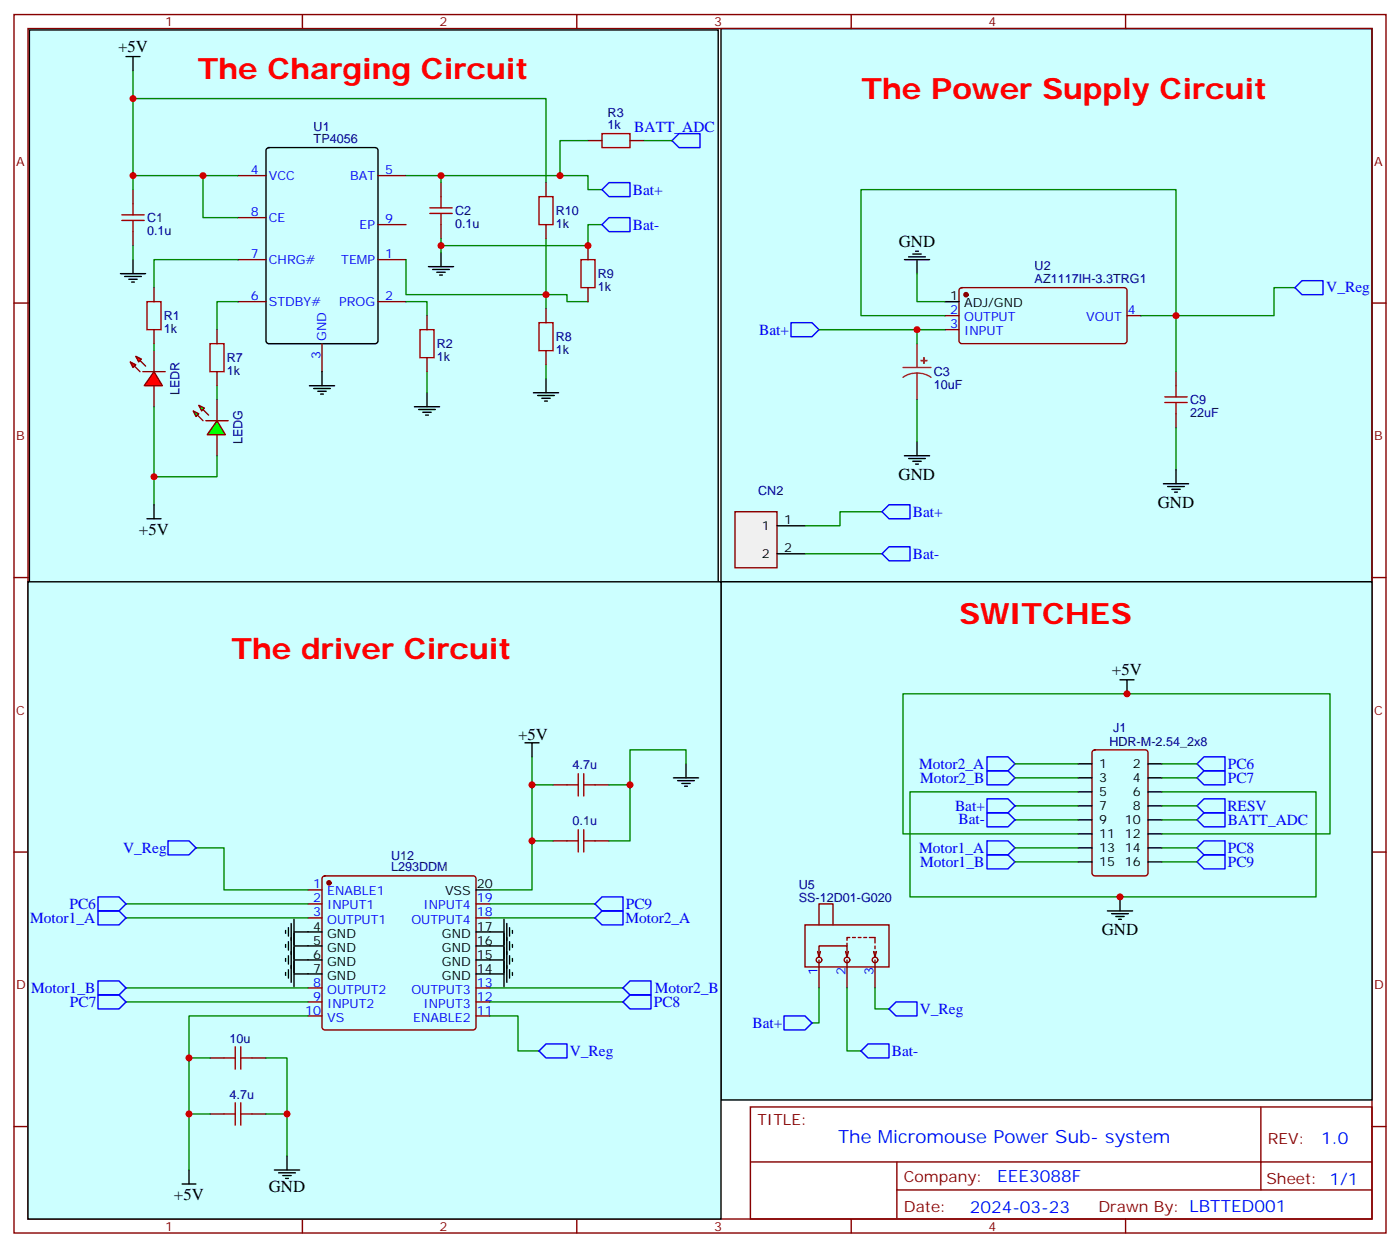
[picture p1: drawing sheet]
<svg xmlns="http://www.w3.org/2000/svg" width="353mm" height="314mm" viewBox="0 0 353 314" stroke-linecap="round" stroke-linejoin="round" font-family="sans-serif">
<path d="M181.7 7.2h164v139.3h-164z" fill="#cff" stroke="#000" stroke-width=".35"/>
<g fill="none" stroke="#870000" stroke-width=".35">
<path d="M3.5 3.7h345.7v306.9h-345.7zM7.1 7.2h338.6v299.9h-338.6zM76.2 3.7v3.5M145.3 3.7v3.5M214.5 3.7v3.5M283.6 3.7v3.5M3.5 76.3h3.6M345.7 76.3h3.5M3.5 145.5h3.6M345.7 145.5h3.5M3.5 214.6h3.6M345.7 214.6h3.5"/>
<path d="M189.1 278.8h156.6v28.3h-156.6zM317.7 278.9v20.8M3.5 283.8h3.6M189.1 292.7h156.5M226 299.7h119.6M226 292.7v14.1M345.7 283.8h3.5M76.2 307.1v3.5M145.3 307.1v3.5M214.5 307.1v3.5M283.6 307.1v3.5"/>
</g>
<path d="M7.4 7.5h173.6v139.4h-173.6z" fill="#cff" stroke="#000" stroke-width=".35"/>
<path d="M67.3 37.4l.4-.2h26.8a.71 .71 0 0 1 .7 .7v48.2l-.7 .5h-26.8l-.5-.3-.2-.4v-48z" fill="none" stroke="#000" stroke-width=".35"/>
<path d="M60 44.2h7M60 54.8h7M95.2 44.2h7.1M95.2 56.6h7.1M60 65.4h7M60 76h7M95.2 65.4h7.1M95.2 76h7.1M81.1 86.6v7" fill="none" stroke="#870000" stroke-width=".35"/>
<g fill="#f00" stroke="#870000" stroke-width=".35">
<path d="M38.8 93.6l2.1 3.6h-4.6z"/>
<path d="M36 93.6h5.6z"/>
</g>
<g fill="#870000" stroke="#870000" stroke-width=".35">
<path d="M33.9 92.2l1.4 1.4z"/>
<path d="M35.3 90.8l1.4 1.4z"/>
</g>
<g fill="#f00" stroke="#870000" stroke-width=".35">
<path d="M32.8 91.2l1.4 .7-.7 .7z"/>
<path d="M34.2 89.7l1.4 .8-.7 .7z"/>
</g>
<path d="M38.8 88.3v5.3M38.8 97.2v5.2M54.7 100.7v5.3M54.7 109.5v5.3" fill="none" stroke="#870000" stroke-width=".35"/>
<path d="M38.8 86.6v1.7M54.7 97.2v3.5" fill="none" stroke="#008700" stroke-width=".35"/>
<g fill="#0f0" stroke="#870000" stroke-width=".35">
<path d="M50.1 102.1l1.4 .7-.7 .7z"/>
<path d="M48.7 103.5l1.4 .7-.7 .7z"/>
</g>
<g fill="#870000" stroke="#870000" stroke-width=".35">
<path d="M51.2 103.2l1.4 1.4z"/>
<path d="M49.7 104.6l1.5 1.4z"/>
</g>
<path d="M51.9 106h5.6z" fill="#f00" stroke="#870000" stroke-width=".35"/>
<path d="M54.7 106l2.1 3.5h-4.6z" fill="#0f0" stroke="#870000" stroke-width=".35"/>
<path d="M30.7 55.5h5.6M30.7 54.1h5.6M33.5 51.3v2.8M33.5 55.5v2.8M108.3 53.8h5.6M108.3 52.4h5.6M111.1 49.5v2.9M111.1 53.8v2.8" fill="none" stroke="#a10000" stroke-width=".35"/>
<path d="M33.5 47.8v3.5M33.5 58.3v3.6M111.1 46v3.5M111.1 56.6v3.5M238.1 79.5h3.6M241.9 72.7l.5-.2h40.9a.71 .71 0 0 1 .7 .7v12.7l-.5 .6-41.1 .1-.5-.3-.2-.4v-12.7zM284 79.5h3.5M238.1 83h3.6" fill="none" stroke="#870000" stroke-width=".35"/>
<path d="M51.2 44.2h-17.7v3.6M60 44.2h-8.8v10.6h8.8M33.5 61.9v3.5M60 76h-5.3v7M60 65.4h-21.2v7.1M102.3 76h5.3v3.5M231.1 68.9v7.1h7M107.6 93.6v5.3M238.1 83h-7v3.6M38.8 102.4v17.7h15.9v-5.3M231.1 100.7v10.6" fill="none" stroke="#008700" stroke-width=".35"/>
<g fill="none" stroke="#000" stroke-width=".35">
<path d="M30.3 68.9h6.4M31.4 69.6h4.2M32.5 70.3h2.1M33.2 71h.7M33.5 65.4v3.5M227.9 65.4h6.3M229 64.7h4.2M230 64h2.1M230.7 63.3h.7M231.1 65.4v3.5M238.1 76h3.6M78 97.2h6.3"/>
<path d="M79 97.9h4.3M80.1 98.6h2.1M80.8 99.3h.7M81.1 93.6v3.6M107.6 98.9v3.5M134.4 98.9h6.4M135.5 99.6h4.2M137.6 95.4v3.5M104.4 102.4h6.4M105.5 103.2h4.2M106.5 103.9h2.2M107.2 104.6h.7"/>
<path d="M136.5 100.3h2.1M137.2 101h.7M227.9 114.8h6.3M229 115.5h4.2M230 116.2h2.1M230.7 116.9h.7M231.1 111.3v3.5"/>
</g>
<circle cx="243.4" cy="74.2" r=".53" fill="#870000" stroke="#870000" stroke-width=".35"/>
<path d="M227.5 92.6h7.1M231.1 94l-1.9 .2-1.7 .8M231.1 94l1.8 .2 1.7 .8M231.1 86.6v6M231.1 94v6.7" fill="none" stroke="#8c2424" stroke-width=".35"/>
<g fill="#8c2424" stroke="#8c2424" stroke-width=".35">
<path d="M232.1 90.8h1.4z"/>
<path d="M232.8 90.1v1.4z"/>
</g>
<path d="M185.2 128.9h10.6v14.1h-10.6z" fill="#f0f0f0" stroke="#870000" stroke-width=".35"/>
<path d="M195.8 132.4h7M195.8 139.5h7" fill="none" stroke="#000" stroke-width=".35"/>
<path d="M181.7 146.5h164v130.6h-164z" fill="#cff" stroke="#000" stroke-width=".35"/>
<g fill="none" stroke="#870000" stroke-width=".35">
<path d="M202.8 233h21.2v10.6h-21.2zM206 239.7l.4 1.4M206.4 233v-5.3h3.5v5.3M206.7 239.7l-.3 1.4M213.1 239.7l.3 1.4M213.4 237.6v.7M213.8 239.7l-.4 1.4M214.1 236.1h-.7v.8M214.8 236.1h.7M216.3 236.1h.7M217.7 236.1h.7M219.1 236.1h1.4v1.5"/>
<path d="M220.1 239.7l.4 1.4 .3-1.4M220.5 238.3v.7M220.5 239.7v.7M206.4 241.1v-2.8h7v2.8M206.4 241.8v7M213.4 241.8v7M220.5 241.8v7"/>
<circle cx="206.4" cy="241.8" r=".71"/>
<circle cx="213.4" cy="241.8" r=".71"/>
<circle cx="220.5" cy="241.8" r=".71"/>
</g>
<path d="M7.1 146.5h174.6v160.6h-174.6z" fill="#cff" stroke="#000" stroke-width=".35"/>
<g fill="none" stroke="#870000" stroke-width=".35">
<path d="M148.2 35.4h3.5M158.7 35.4h3.6M137.6 46v3.5M137.6 56.6v3.5M38.8 72.5v3.5M107.6 79.5v3.5M137.6 77.8v3.5M148.2 61.9v3.5M148.2 72.5v3.5M38.8 83v3.6M54.7 83v3.6M54.7 93.6v3.6"/>
<path d="M107.6 90.1v3.5M137.6 88.3v3.6M296.3 93.6v3.6M296.3 104.2v3.5M139.3 197.7h3.6M149.9 197.7h3.6M275.4 189.1l.5-.2h12.7a.71 .71 0 0 1 .7 .7l-.1 30.6-.6 .4h-12.7l-.5-.2-.2-.5v-30.3zM139.3 211.8h3.6M149.9 211.8h3.6M77.6 224.2h3.5M77.6 227.7h3.5M77.6 231.2h3.5"/>
<path d="M81.4 220.8l.4-.2h37.4a.71 .71 0 0 1 .7 .7v37.4l-.2 .5-.5 .2h-37.4l-.5-.2-.2-.5v-37.4zM119.9 227.7h3.6M119.9 231.2h3.6M77.6 248.8h3.5M77.6 252.4h3.5M77.6 255.9h3.5M119.9 248.8h3.6M119.9 252.4h3.6M119.9 255.9h3.6M52.9 266.5h3.5M63.5 266.5h3.5M52.9 280.6h3.5"/>
<path d="M63.5 280.6h3.5"/>
</g>
<circle cx="82.9" cy="222.4" r=".53" fill="#870000" stroke="#870000" stroke-width=".35"/>
<g fill="none" stroke="#000" stroke-width=".35">
<path d="M31.7 14.3h3.6M33.5 14.3v3.5M107.9 67.2h6.4M109 67.9h4.2M110.1 68.6h2.1M110.8 69.3h.7M111.1 63.6v3.6M296.3 118.3v3.5M37 130.7h3.6M38.8 127.1v3.6M293.2 121.8h6.3M294.2 122.6h4.2"/>
<path d="M295.3 123.3h2.1M296 124h.7M282.2 171.2h3.6M284 171.2v3.6M132.3 187.1h3.5M134.1 187.1v3.5M169.7 195.9h6.3M170.7 196.6h4.3M171.8 197.3h2.1M172.5 198h.7M172.9 192.4v3.5M271.6 195.9h3.6"/>
<path d="M271.6 192.4h3.6M271.6 199.5h3.6M289.3 195.9h3.5M289.3 192.4h3.5M289.3 199.5h3.5M271.6 203h3.6M271.6 206.5h3.6M271.6 210h3.6M271.6 213.6h3.6M271.6 217.1h3.6M289.3 203h3.5M289.3 206.5h3.5"/>
<path d="M289.3 210h3.5M289.3 213.6h3.5M289.3 217.1h3.5M72 234.4v.7M72 237.9v.7M72.7 233.7v2.1M72.7 237.2v2.1M73.4 232.6v14.8M74.1 234.7h7M74.1 238.3h7M74.1 231.6v16.9M119.9 234.7h7.1"/>
<path d="M119.9 238.3h7.1M119.9 224.2h3.6M127 231.6v16.9M127.7 232.6v14.8M128.4 233.7v2.1M128.4 237.2v2.1M129.1 234.4v.7M129.1 237.9v.7M279 229.4h6.4M280.1 230.2h4.2M281.2 230.9h2.1M281.9 231.6h.7"/>
<path d="M282.2 225.9v3.5M72 241.4v.7M72 245v.7M72.7 240.7v2.2M72.7 244.3v2.1M74.1 241.8h7M74.1 245.3h7M119.9 241.8h7.1M119.9 245.3h7.1M128.4 240.7v2.2M128.4 244.3v2.1M129.1 241.4v.7"/>
<path d="M129.1 245v.7M45.9 298.2h3.5M47.6 294.7v3.5M69.1 294.7h6.4M70.2 295.4h4.2M71.3 296.1h2.1M72 296.8h.7M72.3 291.2v3.5"/>
</g>
<g fill="none" stroke="#008700" stroke-width=".35">
<path d="M33.5 17.8v26.4M33.5 24.8h104.1v21.2M148.2 35.4h-7.1v8.8M162.3 35.4h7M102.3 44.2h8.8v1.8M111.1 44.2h37.1v3.6h3.5M151.7 56.6h-3.5v5.3h-37.1M102.3 65.4v8.8h35.3v3.6M111.1 60.1v3.5M137.6 60.1v14.1h5.3v1.8h5.3M287.5 79.5h8.8v14.1M326.3 72.5h-5.3v7h-24.7v-31.7h-79.3v31.7h21.1"/>
<path d="M137.6 91.9v3.5M206.4 83h24.7M296.3 107.7v10.6M38.8 120.1v7M202.8 139.5h19.4M222.2 128.9h-10.5v3.5h-8.9M134.1 190.6v7.1M139.3 197.7h-5.2v14.1h5.2M153.5 197.7h5.2v14.1h-5.2M172.9 192.4v-3.5h-14.2v8.8M255.8 192.4h15.8M255.8 195.9h15.8"/>
<path d="M271.6 199.5h-42.3v26.4h102.3v-26.4h-38.8M292.8 192.4h8.8M292.8 195.9h8.8M49.4 213.6h7v10.6h21.2M134.1 211.8v12.4h-10.6M255.8 213.6h15.8M255.8 217.1h15.8M255.8 203h15.8M255.8 206.5h15.8M271.6 210h-44.1v-35.2h107.6v35.2h-42.3M292.8 213.6h8.8M292.8 217.1h8.8"/>
<path d="M292.8 203h8.8M292.8 206.5h8.8M31.7 227.7h45.9M31.7 231.2h45.9M123.5 227.7h26.4M123.5 231.2h26.4M31.7 252.4h45.9M31.7 248.8h45.9M77.6 255.9h-30v10.6M123.5 255.9h7v8.8h5.3M123.5 252.4h33.5M123.5 248.8h33.5"/>
<path d="M206.4 248.8v8.9h-1.8M213.4 248.8v15.9h3.6M220.5 248.8v5.3h3.5M52.9 266.5h-5.3v14.1h5.3M67 266.5h5.3v14.1h-5.3M47.6 280.6v14.1M72.3 280.6v10.6"/>
</g>
<g fill="none" stroke="#a10000" stroke-width=".35">
<path d="M151.7 33.7h7v3.5h-7zM135.8 49.5h3.5v7.1h-3.5zM37 76h3.6v7h-3.6zM146.4 65.4h3.5v7.1h-3.5zM52.9 86.6h3.5v7h-3.5zM105.8 83h3.6v7.1h-3.6zM135.8 81.3h3.5v7h-3.5zM293.5 100h5.7M296.3 97.2v2.8M293.5 101.4h5.7M296.3 101.4v2.8M142.9 197.7h2.8"/>
<path d="M145.7 194.9v5.6M147.1 194.9v5.6M147.1 197.7h2.8M142.9 211.8h2.8M145.7 209v5.6M147.1 211.8h2.8M147.1 209v5.6M56.4 266.5h2.9M59.3 263.7v5.6M59.3 277.8v5.6M60.7 266.5h2.8M60.7 263.7v5.6"/>
<path d="M60.7 277.8v5.6M56.4 280.6h2.9M60.7 280.6h2.8"/>
</g>
<g fill="none" stroke="#00f" stroke-width=".35">
<path d="M169.3 35.4l1.8-1.7h5.3v3.5h-5.3zM153.5 46h5.2v3.5h-5.2l-1.8-1.7zM153.5 54.8h5.2v3.5h-5.2l-1.8-1.7zM326.3 72.5l1.8-1.8h5.3v3.5h-5.3zM199.3 81.3h5.3l1.8 1.7-1.8 1.8h-5.3zM222.2 128.9l1.8-1.8h5.3v3.6h-5.3zM222.2 139.5l1.8-1.8h5.3v3.6h-5.3zM248.7 190.6h5.3l1.8 1.8-1.8 1.8h-5.3zM248.7 194.2h5.3l1.8 1.7-1.8 1.8h-5.3zM301.6 192.4l1.8-1.8h5.3v3.6h-5.3zM301.6 195.9l1.8-1.7h5.3v3.5h-5.3zM42.3 211.8h5.3l1.8 1.8-1.8 1.7h-5.3z"/>
<path d="M248.7 211.8h5.3l1.8 1.8-1.8 1.7h-5.3zM248.7 215.3h5.3l1.8 1.8-1.8 1.8h-5.3zM248.7 201.2h5.3l1.8 1.8-1.8 1.8h-5.3zM248.7 204.8h5.3l1.8 1.7-1.8 1.8h-5.3zM301.6 213.6l1.8-1.8h5.3v3.5h-5.3zM301.6 217.1l1.8-1.8h5.3v3.6h-5.3zM303.4 201.2h5.3v3.6h-5.3l-1.8-1.8zM303.4 204.8h5.3v3.5h-5.3l-1.8-1.8zM24.7 225.9h5.3l1.7 1.8-1.7 1.7h-5.3zM24.7 229.4h5.3l1.7 1.8-1.7 1.8h-5.3zM149.9 227.7l1.8-1.8h5.3v3.5h-5.3zM149.9 231.2l1.8-1.8h5.3v3.6h-5.3z"/>
<path d="M24.7 250.6h5.3l1.7 1.8-1.7 1.7h-5.3zM24.7 247.1h5.3l1.7 1.7-1.7 1.8h-5.3zM157 252.4l1.7-1.8h5.3v3.5h-5.3zM158.7 247.1h5.3v3.5h-5.3l-1.7-1.8zM197.6 255.9h5.2l1.8 1.8-1.8 1.7h-5.2zM224 254.1l1.8-1.7h5.3v3.5h-5.3zM135.8 264.7l1.8-1.7h5.3v3.5h-5.3zM217 264.7l1.7-1.7h5.3v3.5h-5.3z"/>
</g>
<g fill="#c00">
<circle cx="51.2" cy="44.2" r=".88"/>
<circle cx="47.6" cy="280.6" r=".88"/>
<circle cx="72.3" cy="280.6" r=".88"/>
<circle cx="47.6" cy="266.5" r=".88"/>
<circle cx="134.1" cy="211.8" r=".88"/>
<circle cx="134.1" cy="197.7" r=".88"/>
<circle cx="111.1" cy="44.2" r=".88"/>
<circle cx="111.1" cy="61.9" r=".88"/>
<circle cx="148.2" cy="61.9" r=".88"/>
<circle cx="137.6" cy="74.2" r=".88"/>
<circle cx="33.5" cy="44.2" r=".88"/>
<circle cx="38.8" cy="120.1" r=".88"/>
<circle cx="33.5" cy="24.8" r=".88"/>
<circle cx="296.3" cy="79.5" r=".88"/>
<circle cx="282.2" cy="225.9" r=".88"/>
<circle cx="284" cy="174.8" r=".88"/>
<circle cx="158.8" cy="197.7" r=".88"/>
<circle cx="141.1" cy="44.2" r=".88"/>
<circle cx="231.1" cy="83" r=".88"/>
</g>
<g font-size="7.4" fill="#f00">
<text x="49.7" y="19.9">The Charging Circuit</text>
<text x="217" y="24.8">The Power Supply Circuit</text>
<text x="241.7" y="157.1">SWITCHES</text>
<text x="58.2" y="165.9">The driver Circuit</text>
</g>
<text font-size="4.6" fill="#00f" x="211.2" y="287.9">The Micromouse Power Sub- system</text>
<g font-size="4.2">
<text x="29.7" y="13.2">+5V</text>
<text x="226.5" y="62.1">GND</text>
<text x="226.4" y="121">GND</text>
<text x="291.7" y="127.9">GND</text>
<text x="35" y="134.7">+5V</text>
<text x="280.2" y="170.1">+5V</text>
<text x="130.5" y="186.4">+5V</text>
<text x="277.6" y="235.5">GND</text>
<text x="43.8" y="302.2">+5V</text>
<text x="67.7" y="300.4">GND</text>
</g>
<g font-size="4.2" fill="#00f">
<text x="332.9" y="288.1">1.0</text>
<text x="251.3" y="297.7">EEE3088F</text>
<text x="244.3" y="305.5">2024-03-23</text>
</g>
<g font-size="3.9" fill="#00f">
<text x="159.8" y="33.2">BATT_ADC</text>
<text x="159.5" y="49.1">Bat+</text>
<text x="159.5" y="57.9">Bat-</text>
<text x="334.2" y="73.7">V_Reg</text>
<text x="191.3" y="84.3">Bat+</text>
<text x="230" y="130.1">Bat+</text>
<text x="230" y="140.8">Bat-</text>
<text x="231.6" y="193.7">Motor2_A</text>
<text x="231.9" y="197.2">Motor2_B</text>
<text x="309.4" y="193.7">PC6</text>
<text x="309.4" y="197.2">PC7</text>
<text x="240.7" y="204.3">Bat+</text>
<text x="241.5" y="207.7">Bat-</text>
<text x="309.3" y="204.2">RESV</text>
<text x="309.4" y="207.9">BATT_ADC</text>
<text x="31" y="214.9">V_Reg</text>
<text x="231.6" y="214.8">Motor1_A</text>
<text x="309.4" y="214.9">PC8</text>
<text x="231.9" y="218.4">Motor1_B</text>
<text x="309.4" y="218.5">PC9</text>
<text x="7.6" y="232.5">Motor1_A</text>
<text x="17.5" y="229">PC6</text>
<text x="157.6" y="232.4">Motor2_A</text>
<text x="157.7" y="229">PC9</text>
<text x="7.8" y="250.1">Motor1_B</text>
<text x="165" y="250.1">Motor2_B</text>
<text x="17.6" y="253.6">PC7</text>
<text x="164.7" y="253.7">PC8</text>
<text x="231.8" y="255.4">V_Reg</text>
<text x="189.6" y="258.9">Bat+</text>
<text x="143.6" y="266">V_Reg</text>
<text x="224.7" y="266">Bat-</text>
</g>
<g font-size="3.9" fill="#800">
<text x="190.9" y="283.4">TITLE:</text>
<text x="319.5" y="288.1">REV:</text>
<text x="227.8" y="297.6">Company:</text>
<text x="319.1" y="298.2">Sheet: 1/1</text>
<text x="227.8" y="305.3">Date:</text>
<text x="276.8" y="305.4">Drawn By: LBTTED001</text>
</g>
<g font-size="3.2" fill="#800">
<text x="41.6" y="6.7">1</text>
<text x="110.8" y="6.7">2</text>
<text x="179.9" y="6.7">3</text>
<text x="249.1" y="6.7">4</text>
<text x="4.1" y="41.8">A</text>
<text x="346.3" y="41.8">A</text>
<text x="4.1" y="110.9">B</text>
<text x="346.3" y="110.9">B</text>
<text x="4.1" y="180.1">C</text>
<text x="346.3" y="180.1">C</text>
<text x="4.1" y="249.2">D</text>
<text x="346.3" y="249.2">D</text>
<text x="41.6" y="310.1">1</text>
<text x="110.8" y="310.1">2</text>
<text x="179.9" y="310.1">3</text>
<text x="249.1" y="310.1">4</text>
</g>
<g font-size="3.2" fill="#000080">
<text x="153.1" y="29.4">R3</text>
<text x="79" y="32.9">U1</text>
<text x="153.1" y="32.6">1k</text>
<text x="79" y="36.1">TP4056</text>
<text x="37" y="59.1">0.1u</text>
<text x="37" y="56">C1</text>
<text x="114.7" y="57.4">0.1u</text>
<text x="114.7" y="54.2">C2</text>
<text x="140.1" y="57.4">1k</text>
<text x="140.1" y="54.2">R10</text>
<text x="150.6" y="70.1">R9</text>
<text x="260.7" y="71.3">AZ1117IH-3.3TRG1</text>
<text x="260.7" y="68.1">U2</text>
<text x="150.6" y="73.3">1k</text>
<text x="41.3" y="83.8">1k</text>
<text x="41.3" y="80.6">R1</text>
<text x="110.1" y="87.7">R2</text>
<text x="140.1" y="89.1">1k</text>
<text x="140.1" y="86">R8</text>
<text x="57.1" y="94.4">1k</text>
<text x="57.1" y="91.2">R7</text>
<text x="110.1" y="90.9">1k</text>
<text x="235.3" y="94.8">C3</text>
<text x="45.3" y="99.5" transform="rotate(-90 45.3 99.5)">LEDR</text>
<text x="235.3" y="97.9">10uF</text>
<text x="299.9" y="101.8">C9</text>
<text x="299.9" y="105">22uF</text>
<text x="61.1" y="111.9" transform="rotate(-90 61.1 111.9)">LEDG</text>
<text x="191.1" y="124.8">CN2</text>
<text x="280.5" y="184.4">J1</text>
<text x="279.5" y="187.8">HDR-M-2.54_2x8</text>
<text x="144.3" y="193.8">4.7u</text>
<text x="144.3" y="207.9">0.1u</text>
<text x="98.5" y="219.5">L293DDM</text>
<text x="98.5" y="216.5">U12</text>
<text x="201.3" y="227.1">SS-12D01-G020</text>
<text x="201.3" y="223.9">U5</text>
<text x="57.9" y="262.6">10u</text>
<text x="57.9" y="276.7">4.7u</text>
</g>
<g font-size="3.2" fill="#00f">
<text x="63.2" y="43.9">4</text>
<text x="67.7" y="45.3">VCC</text>
<text x="88.2" y="45.3">BAT</text>
<text x="97" y="43.9">5</text>
<text x="63.2" y="54.5">8</text>
<text x="67.7" y="55.9">CE</text>
<text x="90.6" y="57.6">EP</text>
<text x="97" y="56.2">9</text>
<text x="63.2" y="65.1">7</text>
<text x="97" y="65.1">1</text>
<text x="67.7" y="66.5">CHRG#</text>
<text x="86" y="66.5">TEMP</text>
<text x="63.2" y="75.6">6</text>
<text x="67.7" y="77">STDBY#</text>
<text x="85.5" y="77">PROG</text>
<text x="97" y="75.6">2</text>
<text x="239.5" y="79.2">2</text>
<text x="239.5" y="82.7">3</text>
<text x="243" y="80.9">OUTPUT</text>
<text x="273.7" y="80.9">VOUT</text>
<text x="284.2" y="79.2">4</text>
<text x="82.2" y="85.9" transform="rotate(-90 82.2 85.9)">GND</text>
<text x="243" y="84.5">INPUT</text>
<text x="80.8" y="90.3" transform="rotate(-90 80.8 90.3)">3</text>
<text x="78.9" y="223.8">1</text>
<text x="78.9" y="227.3">2</text>
<text x="82.4" y="225.6">ENABLE1</text>
<text x="120.1" y="227.3">19</text>
<text x="78.9" y="230.9">3</text>
<text x="82.4" y="229.1">INPUT1</text>
<text x="82.4" y="232.6">OUTPUT1</text>
<text x="103.7" y="232.6">OUTPUT4</text>
<text x="106.7" y="229.1">INPUT4</text>
<text x="120.1" y="230.9">18</text>
<text x="206" y="245.6" transform="rotate(-90 206 245.6)">1</text>
<text x="213.1" y="245.6" transform="rotate(-90 213.1 245.6)">2</text>
<text x="220.1" y="245.6" transform="rotate(-90 220.1 245.6)">3</text>
<text x="78.9" y="248.5">8</text>
<text x="82.4" y="250.3">OUTPUT2</text>
<text x="103.7" y="250.3">OUTPUT3</text>
<text x="120.1" y="248.5">13</text>
<text x="76.9" y="255.6">10</text>
<text x="78.9" y="252">9</text>
<text x="82.4" y="253.8">INPUT2</text>
<text x="82.4" y="257.3">VS</text>
<text x="104.1" y="257.3">ENABLE2</text>
<text x="106.7" y="253.8">INPUT3</text>
<text x="120.1" y="255.6">11</text>
<text x="120.1" y="252">12</text>
</g>
<g font-size="3.2">
<text x="239.5" y="75.6">1</text>
<text x="243" y="77.4">ADJ/GND</text>
<text x="192" y="133.5">1</text>
<text x="197.6" y="132.1">1</text>
<text x="192" y="140.5">2</text>
<text x="197.6" y="139.1">2</text>
<text x="276.9" y="193.5">1</text>
<text x="276.9" y="197">3</text>
<text x="285.5" y="193.5">2</text>
<text x="285.5" y="197">4</text>
<text x="276.9" y="200.5">5</text>
<text x="285.5" y="200.5">6</text>
<text x="276.9" y="204">7</text>
<text x="276.9" y="207.6">9</text>
<text x="283.5" y="207.6">10</text>
<text x="285.5" y="204">8</text>
<text x="276.9" y="211.1">11</text>
<text x="276.9" y="214.6">13</text>
<text x="283.5" y="211.1">12</text>
<text x="283.5" y="214.6">14</text>
<text x="276.9" y="218.2">15</text>
<text x="283.5" y="218.2">16</text>
<text x="112.1" y="225.6">VSS</text>
<text x="120.1" y="223.8">20</text>
<text x="78.9" y="234.4">4</text>
<text x="78.9" y="237.9">5</text>
<text x="82.4" y="236.1">GND</text>
<text x="82.4" y="239.7">GND</text>
<text x="111.4" y="239.7">GND</text>
<text x="111.4" y="236.1">GND</text>
<text x="120.1" y="237.9">16</text>
<text x="120.1" y="234.4">17</text>
<text x="78.9" y="241.4">6</text>
<text x="78.9" y="245">7</text>
<text x="82.4" y="243.2">GND</text>
<text x="111.4" y="243.2">GND</text>
<text x="120.1" y="245">14</text>
<text x="120.1" y="241.4">15</text>
<text x="82.4" y="246.7">GND</text>
<text x="111.4" y="246.7">GND</text>
</g>
</svg>
